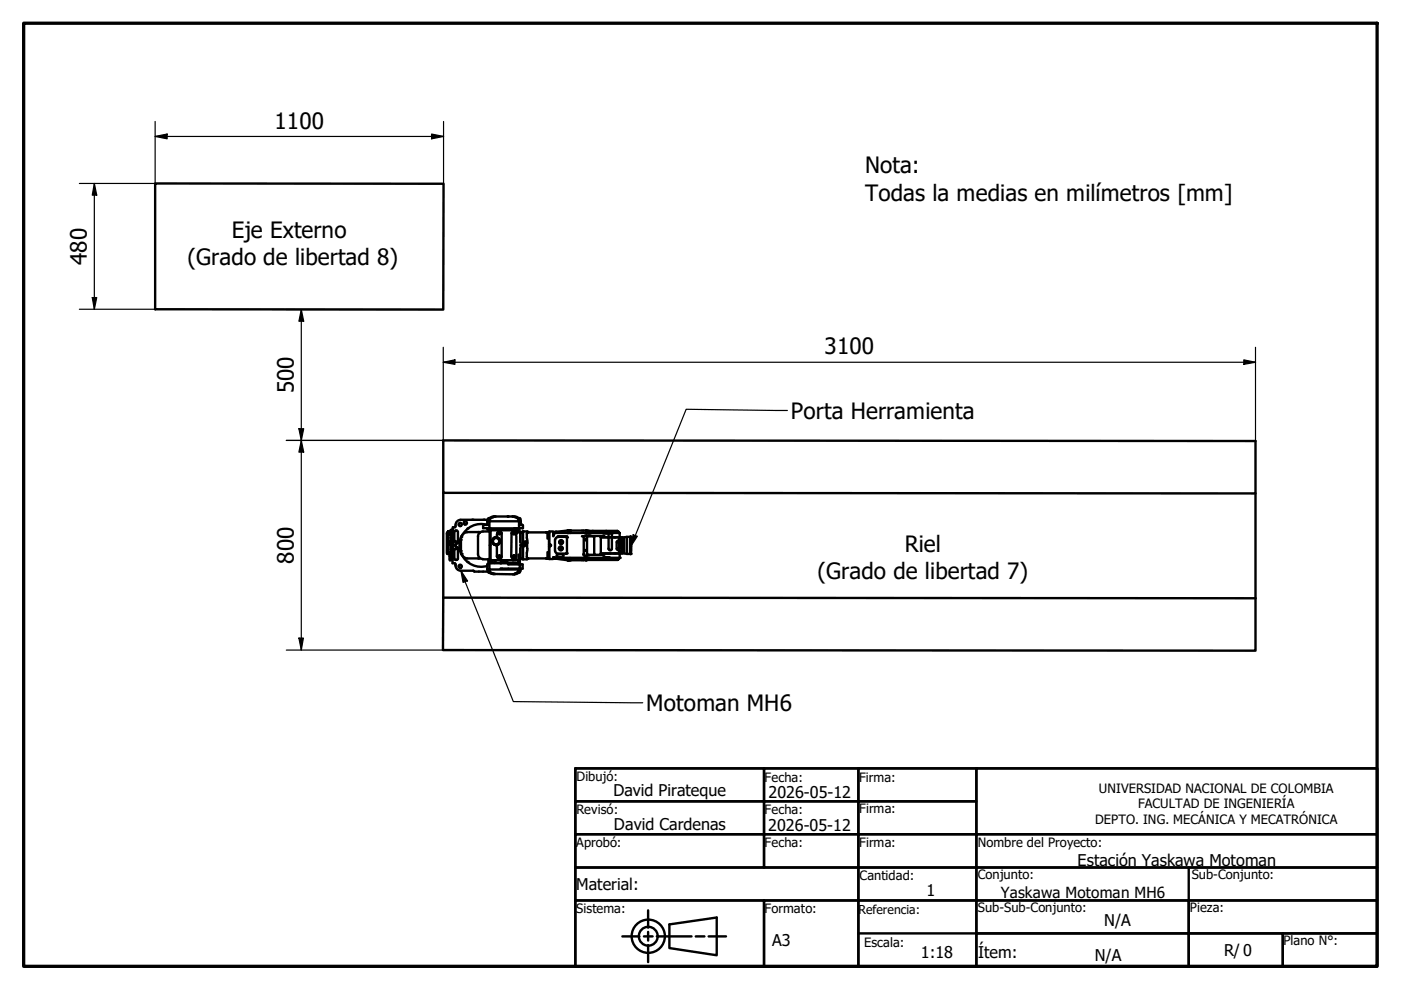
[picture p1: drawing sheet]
<svg xmlns="http://www.w3.org/2000/svg" width="297mm" height="210mm" viewBox="0 0 297 210" stroke-linecap="round" stroke-linejoin="round" font-family="sans-serif">
<!-- layer: Visible (ISO) -->
<g fill="none" stroke="#000" stroke-width=".51">
<path d="M32.9 38.9l61.1 .1v26.6h-61.1zM94 93.4l172.2 .1v11.1l-172.2-.1zM94 104.5v22.2M94.9 112.8h.1v.4M94.9 112.9v4.5M94.9 113h-.2v4.3h.2M94.9 112.9h.1M95 113.2v4.2h.4M95 113.2v4.2M95 112.6h.4h-.4l.4 .1M95 112.7h.4M95.1 115.2l.1 .3h.7"/>
<path d="M95.1 114.9v.1M95.2 112.7v.1M95.3 112.7v.1M95.4 112.7v.7M95.4 112.8h-.4v.4M95.4 118.3v.5M95.4 117v.4M95.4 117.4v.5M95.4 112.6v.1M95.4 113h.6M95.4 117.4h.5M95.4 118.3h.5"/>
<path d="M95.5 114.8l-.4 .1M95.5 115.5v1.1h.4M95.7 113.4v.6M95.7 116.6v.4M95.9 116.6v.4h-.5v1.8h.5M95.9 113.9v1.2v-1.2M95.9 116.6v-1.2v1.2M95.9 114h-.4v1h.4M95.9 113.9h.1M95.9 115.1h.1M95.9 115.4h.1M95.9 116.6h.1"/>
<path d="M95.9 117.9h-.5v.4M95.9 112.4v.2M95.9 113.4v.5M95.9 115.1v.3M96 112.6h-.6v.8h.6M96 112.3h-.3v.3M96.3 118.4l.3 .3M96.3 118.5v-2l.2-.1h.5l.1 .1v2M96.4 119.5l.2 .1a1.16 1.16 0 0 0 1.1 1.4M96.5 111.8h-.5l-.1 7.1v.5h.6M96.5 115.4v.4M96.6 115.8l.2 .2"/>
<path d="M96.6 111.4l-.2 .4M96.6 118.7h.2M96.6 112.5h.2M96.6 112.5l-.3 .3 .1 2h.6l.1-.1v-1.9l-.3-.3M96.7 115.2h.1M96.7 115.3l-.1 .1M96.8 115.9l.3 .2M97 116.1l.3 .3M97.1 115.1l-.5 .4 .2 .5M97.1 118.4l-.3 .3M97.3 114.9l-.3 .2M97.7 110.2a1.11 1.11 0 0 0-1.1 1.1"/>
<path d="M97.7 110.2h2.8M97.8 113.8l-.5 1.1v1.5l.6 1M97.8 117.4l.1 .2M97.8 117.4h.1M97.9 117.5a4.5 4.5 0 0 0 5.4 2.5M97.9 113.6l-.2 .7v2.6l.1 .5M100.1 110.2h2.6M101.3 113.7v3.8M101.3 117.5a1.05 1.05 0 0 0 1.1 1M101.4 112.8l-2.5 .1a1.47 1.47 0 0 0-1.2 1.6v2.6a1.56 1.56 0 0 0 1.4 1.3h2.7M101.4 112.8l.3 .1M101.4 112.8h.4"/>
<path d="M101.5 112.8l.2 .1M101.7 118.3l-.3 .1M101.7 118.3l-.2 .1M102.4 112.7h1.3M102.4 118.6h1.3M102.4 112.7a1.05 1.05 0 0 0-1.1 1M102.4 111.5v.5h1.4M102.4 110.2h1M102.6 111.3h1M102.6 111.3l-.1 .1M103.3 111.3a4.5 4.5 0 0 0-5.4 2.5M103.3 112.3h.5"/>
<path d="M103.3 112h.5M103.3 110.6v.6l-.1 .1M103.3 119.7v1M103.4 110.5h7M103.4 110.5v.1M103.4 110.1v.4M103.4 110.4v.1M103.5 118.6l.2 .6M103.6 119.4l-.3 .3M103.6 109.9l-.2 .2M103.7 112l.1 .2M103.7 119.2h.1"/>
<path d="M103.7 118.6l.1 .1M103.8 112.7v-.1l-.1 .1M103.8 110.5v1.5M103.8 112.1v.4M103.8 118.8l-.2 .8M103.8 115.6v3.2h.2M103.8 110.1v.4M103.8 118.8v.6M103.8 110.4v.1M103.9 110.1v.4M104 118.8l.1 .1M104 109.9l-.2 .3"/>
<path d="M104 118.8h4.8M104 112.4v7h2.4M104 112.5h-.2v3.1h.2M104.1 119h.2v.4M104.1 119l.1 .4M104.6 109.5h4.5M104.7 109.5l-1.1 .4M104.8 119.4v-.4h.2l-.1 .4M105 119h.1M105.1 109.5l-1.1 .4M105.1 118.8l-.1 .1M105.4 113.9a.86 .86 0 0 1 .6 .8 .86 .86 0 0 1-.7 .9"/>
<path d="M105.4 113.1l-.1 .8a.87 .87 0 0 0-1 .8 .87 .87 0 0 0 1 .9l.1 2.5M106.1 118.8l.2 .1M106.2 119.2l.2 .2M106.2 119h1.4M106.3 119h.1M106.3 113a.48 .48 0 0 0-.4-.4 .48 .48 0 0 0-.5 .4M106.4 113v5a.48 .48 0 0 1-.4 .4 .48 .48 0 0 1-.5-.2M106.4 119.4h3.4M107.4 119h.1M107.6 119.2l-.2 .2M107.6 118.8l-.2 .1M107.7 109.5h.2"/>
<path d="M107.8 119.4h-4v1.3M108.7 109.5l1 .4M109 112v.1M109 119.4h.1M109.1 109.5l1.1 .4M109.2 112v.1M109.2 119.4h.1M109.2 118.8h1M109.3 112.6l1 .2M109.4 119.4h.1M109.4 118v-4.6a.52 .52 0 0 0-.4-.8 .52 .52 0 0 0-.5 .7l-.1 4.7a.51 .51 0 0 0 .5 .4 .51 .51 0 0 0 .5-.4M109.4 118.5l-.7 .3"/>
<path d="M109.4 112.7l.2 .1M109.5 112.9h.7M109.7 109.9l.2 .2M109.9 112.1h-5.9v.3h4.8l.6 .4M109.9 119.3l.1 .1M109.9 110.1v.3M109.9 117.6v1.1M109.9 112.2v.5M109.9 118.8v.4M109.9 119.3l-.1 .1M110 110.5v.1M110 119.4v.3"/>
<path d="M110 111.3h.7l.2 .1v.6h-.9M110 110.6v1.4h-6.2M110 110.7h.1M110.1 112l-.2 .2-.1-.1M110.1 112.9l.2 .1v2M110.1 119.4l.3 .2M110.2 119l-.3 .2M110.2 119.4h-2.4v.3h3v.9h-4.7M110.2 109.9l.2 .2M110.2 112l-1 .1M110.2 118.8v.2M110.2 119.7v.9"/>
<path d="M110.3 116.2v2.5M110.3 110.1v.4M110.3 118.6l-.2 .2M110.3 112h-.1M110.4 110.4v.1M110.4 112.7l.1 .1M110.4 110.5v.8M110.4 115.5l-.1 .1 .1 .2M110.4 115.8h.4M110.5 118.4l-.2 .2M110.5 112.9h.3v5.5h-.3M110.8 115.5h-.4"/>
<path d="M110.9 112.7v2.8h.4v.3h-.4v2.8M110.9 112.7h.9v.1l-.1 .3 .1 1.9M110.9 112.7v5.9M111.8 115a.29 .29 0 0 0-.5-.1 .29 .29 0 0 0 0 .4 .29 .29 0 0 0 .5-.1l-.1 2.9 .1 .4v.1h-.9M111.8 115v.2M111.8 112.8h.1M111.8 118.5h.1M111.9 112.8l.1 .1M111.9 112.9h4.1M115.8 112.9h.3M115.8 118.4h.6M116 118.4h-4.2"/>
<path d="M116.1 112.9v1.3M116.1 117.1v1.2M116.1 118.4h.1M116.1 112.9h.3M116.2 112.9h-.1M116.4 115.5h.1M116.4 115.8h.1M116.5 112.7v2.8h.2M116.7 115.5l.1 .1-.1 .2M117.3 113h3.1M117.3 113.1v.6v-1h-.9v5.8l.1-2.7h.2M117.3 118.1v.2h7.5"/>
<path d="M117.3 118.3h.1M117.3 113.1h.3M117.3 113v.1M117.4 112.9l-.1 .1M117.5 118.4l3.3 .4M117.6 118.1h-.3v.4h-.8M117.7 114.4v2.5M117.7 116.8l.1 .3 .5 .3h1.8M117.8 118.4l.1 .1M117.8 118.3v.1M117.9 112.8l-.1 .2M118.2 117.5l1.2 .1"/>
<path d="M118.2 117.6l-.2 .5h1.4v-.5M118.2 113.8h1.9l.1 .2M118.2 113.7h2.1M118.3 113.9l-.5 .3-.1 .2M120 113.9l.2 .1M120.1 117.3v.1M120.2 114v3.2l-.2 .2M120.3 112.9l.1 .1M120.4 113h3.9M120.8 118.8h.1M120.8 118.8h.3M120.8 112.9v.1"/>
<path d="M120.8 118.3h.1M121.1 112.5l-3.6 .4M121.1 112.5h2.6M123.4 113.7h.4M123.7 112.5l7.2 .1 .4 .3M123.8 117.6a.35 .35 0 0 0 .5 .3M123.8 113.7h.7v4l-.2 .2M123.8 113.7l-.1 3.9M124.1 113.1h1.1M124.3 112.9v.1M124.3 113h.4M124.3 113.6h3.8"/>
<path d="M124.3 118.3v.1M124.5 117.5l.1 .1h3.5M124.5 113.7h1.5M124.5 117.6h.1M124.5 117.4v.1M124.8 113h6.6M124.8 118.3h6.6M126 117.4l.3 .2M126 113.7v3.6M126.1 113.7l-.1 .1M127.2 113.7l.2 .2M127.4 117.4h4v.9"/>
<path d="M127.4 117.4h.1M127.4 117.4l-.2 .2M127.9 113.1h2M127.9 118.1h1.3M128.5 112.9v.1M128.5 118.3h.1M128.9 118.3h.1M129 116.3v.1M129 113.1v.8M129 116.4l.3 .3 .4-.3M129 114v2.3M129.7 114v2.4"/>
<path d="M129.7 113.1v.8M130.7 115v1.3l.3 .3M131 114.7l-.3 .2M131.1 116.6h.2M131.1 114.7h.2M131.3 112.9l.1 .1M131.3 114h-3.9v3.3h4.2M131.3 114v3.3M131.3 114h1M131.4 118.3l-.5 .4-9.8 .1M131.4 113v.9l-4-.1M131.6 114v2.3h.3"/>
<path d="M131.6 117.3h.3M131.9 116.8v.5M131.9 116.8v-2.8v3.3M131.9 117.3l1 .1M131.9 116.8h-.3v.5M132.3 114v3.3M132.9 117.4h.7M132.9 113.8v3.6M133.6 113.8v3.6v-3.6M133.6 113.8l-1.3 .2M133.6 114h.1M133.6 117.3h.1"/>
<path d="M133.6 113.9v3.5M133.7 113.8v3.6v-3.6M133.7 117.4h.1M133.7 113.8h.1M133.7 115.4v.5M133.7 113.8v2.1M133.7 115.9v1.5M133.7 113.8l.1 1.6M133.8 115.9l-.1 1.5M133.8 114.5v2.3M266.2 104.6v22.2M94 126.7l-.1 11.1 172.3 .2v-11.2"/>
<path d="M94 126.7l172.2 .1M97.7 121h2.7l.1 .1M100.5 121.1l.1 .1M100.6 121.2h2.8M103.3 120.7h.1M103.4 121.1v.1M103.4 120.8l.2 .6M103.5 120.7l.2 .7M103.6 121.4l.6 .2M103.8 121.4l.7 .3M103.8 120.7l.1 .6 .7 .3M104.2 121.6l.5 .1"/>
<path d="M104.6 121.6l.5 .1M109.1 121.7l-.4 .1M109.5 121.7h-4.9M109.7 121.4l-.6 .2M109.9 121.1l-.6 .5M109.9 121.1v-.3v.3M110 120.7l-.1 .1M110 120.7v.1M110 120.6v.1M110.2 121.4l-.7 .2M110.3 120.8l-.2 .6M110.4 120.7l-7 .1"/>
<path d="M110.4 120.6v.2"/>
<circle cx="95.3" cy="115.1" r=".22"/>
<circle cx="97.6" cy="111.2" r=".35"/>
<circle cx="98.6" cy="110.9" r=".35"/>
<circle cx="105.2" cy="114.7" r=".67"/>
<circle cx="105.2" cy="114.7" r=".79"/>
<circle cx="105.9" cy="118" r=".22"/>
<circle cx="105.9" cy="113.1" r=".22"/>
<circle cx="108.9" cy="118" r=".22"/>
<circle cx="108.9" cy="113.1" r=".22"/>
<circle cx="118.9" cy="116.3" r=".35"/>
<circle cx="118.9" cy="116.3" r=".41"/>
<circle cx="119" cy="114.9" r=".35"/>
<circle cx="119" cy="114.9" r=".41"/>
<circle cx="124.1" cy="116.7" r=".1"/>
<circle cx="124.1" cy="114.5" r=".1"/>
<circle cx="131" cy="116.3" r=".1"/>
<circle cx="131" cy="114.9" r=".1"/>
<circle cx="97.6" cy="120.1" r=".35"/>
</g>
<g fill="#000">
<circle cx="95.9" cy="113.9" r=".25"/>
<circle cx="95.9" cy="115.1" r=".25"/>
<circle cx="95.9" cy="115.4" r=".25"/>
<circle cx="97" cy="114.8" r=".25"/>
<circle cx="97.7" cy="114.5" r=".25"/>
<circle cx="97.7" cy="116.8" r=".25"/>
<circle cx="97.8" cy="113.8" r=".25"/>
<circle cx="97.8" cy="117.4" r=".25"/>
<circle cx="97.9" cy="117.4" r=".25"/>
<circle cx="99.1" cy="119.2" r=".25"/>
<circle cx="99.1" cy="112" r=".25"/>
<circle cx="103.3" cy="112" r=".25"/>
<circle cx="103.5" cy="118.5" r=".25"/>
<circle cx="103.7" cy="119.2" r=".25"/>
<circle cx="103.8" cy="112" r=".25"/>
<circle cx="103.8" cy="112.1" r=".25"/>
<circle cx="103.8" cy="118.7" r=".25"/>
<circle cx="103.8" cy="112.6" r=".25"/>
<circle cx="107.8" cy="119.4" r=".25"/>
<circle cx="108.9" cy="118.8" r=".25"/>
<circle cx="109.2" cy="112.4" r=".25"/>
<circle cx="109.2" cy="112.6" r=".25"/>
<circle cx="109.2" cy="112.7" r=".25"/>
<circle cx="109.2" cy="118.7" r=".25"/>
<circle cx="109.3" cy="118.3" r=".25"/>
<circle cx="109.3" cy="112.7" r=".25"/>
<circle cx="109.4" cy="113.1" r=".25"/>
<circle cx="109.9" cy="119.3" r=".25"/>
<circle cx="110.2" cy="112" r=".25"/>
<circle cx="110.3" cy="113" r=".25"/>
<circle cx="110.3" cy="111.3" r=".25"/>
<circle cx="110.9" cy="112.7" r=".25"/>
<circle cx="111.8" cy="112.7" r=".25"/>
<circle cx="111.8" cy="118.5" r=".25"/>
<circle cx="111.8" cy="112.8" r=".25"/>
<circle cx="115.8" cy="112.9" r=".25"/>
<circle cx="115.8" cy="118.4" r=".25"/>
<circle cx="116.1" cy="112.9" r=".25"/>
<circle cx="116.1" cy="118.4" r=".25"/>
<circle cx="117.3" cy="118.3" r=".25"/>
<circle cx="117.3" cy="113" r=".25"/>
<circle cx="117.4" cy="112.9" r=".25"/>
<circle cx="117.4" cy="118.3" r=".25"/>
<circle cx="117.5" cy="118.5" r=".25"/>
<circle cx="117.5" cy="112.8" r=".25"/>
<circle cx="117.7" cy="118.5" r=".25"/>
<circle cx="117.8" cy="113" r=".25"/>
<circle cx="117.9" cy="112.8" r=".25"/>
<circle cx="120.1" cy="117.3" r=".25"/>
<circle cx="120.2" cy="114" r=".25"/>
<circle cx="120.3" cy="112.9" r=".25"/>
<circle cx="120.3" cy="118.8" r=".25"/>
<circle cx="120.3" cy="112.5" r=".25"/>
<circle cx="120.4" cy="118.8" r=".25"/>
<circle cx="120.4" cy="113" r=".25"/>
<circle cx="120.5" cy="112.5" r=".25"/>
<circle cx="120.5" cy="118.8" r=".25"/>
<circle cx="120.7" cy="112.5" r=".25"/>
<circle cx="120.7" cy="118.8" r=".25"/>
<circle cx="120.8" cy="112.5" r=".25"/>
<circle cx="120.8" cy="118.3" r=".25"/>
<circle cx="120.8" cy="112.9" r=".25"/>
<circle cx="120.8" cy="118.8" r=".25"/>
<circle cx="123.7" cy="117.6" r=".25"/>
<circle cx="124.2" cy="112.5" r=".25"/>
<circle cx="124.2" cy="118.8" r=".25"/>
<circle cx="124.3" cy="118.3" r=".25"/>
<circle cx="124.3" cy="113" r=".25"/>
<circle cx="124.3" cy="112.9" r=".25"/>
<circle cx="124.3" cy="118.4" r=".25"/>
<circle cx="124.5" cy="113.7" r=".25"/>
<circle cx="124.6" cy="117.6" r=".25"/>
<circle cx="124.7" cy="113" r=".25"/>
<circle cx="124.7" cy="118.3" r=".25"/>
<circle cx="124.7" cy="112.6" r=".25"/>
<circle cx="128.5" cy="118.3" r=".25"/>
<circle cx="128.5" cy="112.9" r=".25"/>
<circle cx="128.5" cy="113" r=".25"/>
<circle cx="128.9" cy="118.3" r=".25"/>
<circle cx="129" cy="118.3" r=".25"/>
<circle cx="129" cy="113" r=".25"/>
<circle cx="131.3" cy="118.3" r=".25"/>
<circle cx="131.3" cy="112.9" r=".25"/>
<circle cx="131.4" cy="113" r=".25"/>
<circle cx="131.4" cy="118.3" r=".25"/>
<circle cx="131.9" cy="116.3" r=".25"/>
<circle cx="131.9" cy="115" r=".25"/>
<circle cx="133.6" cy="117.4" r=".25"/>
<circle cx="133.6" cy="113.8" r=".25"/>
<circle cx="133.7" cy="113.8" r=".25"/>
<circle cx="133.7" cy="117.4" r=".25"/>
<circle cx="103.4" cy="120.7" r=".25"/>
<circle cx="103.4" cy="121.1" r=".25"/>
<circle cx="104.6" cy="121.7" r=".25"/>
<circle cx="109.3" cy="121.6" r=".25"/>
</g>
<!-- layer: Borde (ISO) -->
<path d="M5 4.9h287v200h-287z" fill="none" stroke="#000" stroke-width=".7"/>
<g fill="none" stroke="#000" stroke-width=".51">
<path d="M122 162.9h40v7h-40zM122 169.9h40v7h-40zM122 176.9h40v7h-40zM122 162.9h170v42h-170zM162 176.9h20v7h-20zM162 169.9h20v7h-20zM162 162.9h20v7h-20zM182 176.9h25v7h-25zM182 169.9h25v7h-25zM182 162.9h25v7h-25zM207 176.9h85v7h-85zM207 162.9h85v14h-85z"/>
<path d="M122 183.9h60v7h-60zM122 190.9h40v14h-40zM132 198.5h3.6M136.5 198.5h1.9M137.4 193v3.7M137.4 197.6v1.8M139.3 198.5h7.3M141.9 196l10.1-1.5v8l-10.1-1.5zM147.5 198.5h1.9M150.2 198.5h3.7M162 190.9h20v14h-20zM182 190.9h25v14h-25z"/>
<path d="M182 183.9h25v7h-25zM182 197.9h25M207 197.9h45v7h-45zM207 190.9h45v7h-45zM207 183.9h85v7h-85zM252 197.9h20v7h-20zM252 190.9h40v7h-40zM252 183.9v7M272 197.9h20v7h-20zM137.4 200.4v3.6"/>
<circle cx="137.4" cy="198.5" r="3.5"/>
<circle cx="137.4" cy="198.5" r="2"/>
</g>
<!-- layer: Cota (ISO) -->
<g fill="none" stroke="#000" stroke-width=".25">
<path d="M20 38.9l.5 2.5h-.9zM20 38.9v26.7M32.9 28.9l2.5-.5v1zM32.9 28.9h61.1M32.9 25.8v13.1h-16.1M91.5 28.4l2.5 .5-2.5 .5zM94 25.8v13.2M16.8 65.6h16.1M19.6 63.1h.9l-.5 2.5zM60.7 65.6h33.3M63.9 65.6l.5 2.5h-1zM63.9 65.6v72.2"/>
<path d="M94 76.8l2.5-.5v1zM94 73.6v19.8h-33.3M94 76.8h172.2M263.7 76.3l2.5 .5-2.5 .5zM266.2 73.6v19.9M63.4 90.9h1l-.5 2.5zM63.9 93.4l.5 2.5h-1zM60.7 137.8h33.2M63.4 135.3h.9l-.4 2.5z"/>
</g>
<path d="M32.9 28.9l2.5-.5v1zM91.5 28.4l2.5 .5-2.5 .5zM20 38.9l.5 2.5h-.9zM19.6 63.1h.9l-.5 2.5zM63.9 65.6l.5 2.5h-1zM94 76.8l2.5-.5v1zM263.7 76.3l2.5 .5-2.5 .5zM63.4 90.9h1l-.5 2.5zM63.9 93.4l.5 2.5h-1zM63.4 135.3h.9l-.4 2.5z" fill="#000"/>
<path d="M166.9 87l-21.4-.2-11.8 29.1M134.2 113.4l.9 .3-1.4 2.2zM97.7 121l1.4 2.2-.9 .3zM97.7 121l11.1 27.8 27.5 .2" fill="none" stroke="#000" stroke-width=".25"/>
<path d="M134.2 113.4l.9 .3-1.4 2.2zM97.7 121l1.4 2.2-.9 .3z" fill="#000"/>
<g font-size="4.8">
<text x="58.2" y="27.3">1100</text>
<text x="183.5" y="36.7">Nota:</text>
<text x="183.5" y="42.5">Todas la medias en milímetros [mm]</text>
<text x="49.1" y="50.5">Eje Externo</text>
<text x="18.4" y="56.2" transform="rotate(-90 18.4 56.2)">480</text>
<text x="39.8" y="56.2">(Grado de libertad 8)</text>
<text x="174.8" y="75.2">3100</text>
<text x="62.3" y="83.4" transform="rotate(-90 62.3 83.4)">500</text>
<text x="167.7" y="88.7">Porta Herramienta</text>
<text x="62.3" y="119.5" transform="rotate(-90 62.3 119.5)">800</text>
<text x="191.8" y="117.1">Riel</text>
<text x="173.3" y="122.8">(Grado de libertad 7)</text>
<text x="137" y="150.7">Motoman MH6</text>
</g>
<g font-size="3.4">
<text x="130" y="168.8">David Pirateque</text>
<text x="162.9" y="169.1">2026-05-12</text>
<text x="130.2" y="175.9">David Cardenas</text>
<text x="162.9" y="176.2">2026-05-12</text>
<text x="228.5" y="183.6">Estación Yaskawa Motoman</text>
<text x="122.2" y="188.7">Material:</text>
<text x="196.5" y="190">1</text>
<text x="234.1" y="196.3">N/A</text>
<text x="163.7" y="200.5">A3</text>
<text x="195.3" y="203.2">1:18</text>
<text x="207.4" y="203.2">Ítem:</text>
<text x="232.1" y="203.8">N/A</text>
<text x="259.5" y="202.7">R/ 0</text>
</g>
<text font-size="3.2" x="212.2" y="190.4">Yaskawa Motoman MH6</text>
<g font-size="2.7">
<text x="122.2" y="165.5">Dibujó:</text>
<text x="162.1" y="165.7">Fecha:</text>
<text x="182.2" y="165.7">Firma:</text>
<text x="122.2" y="172.6">Revisó:</text>
<text x="162.1" y="172.5">Fecha:</text>
<text x="182.2" y="172.4">Firma:</text>
<text x="233" y="168.1">UNIVERSIDAD NACIONAL DE COLOMBIA</text>
<text x="241.3" y="171.4">FACULTAD DE INGENIERÍA</text>
<text x="122.2" y="179.5">Aprobó:</text>
<text x="162.1" y="179.7">Fecha:</text>
<text x="182.2" y="179.6">Firma:</text>
<text x="207.3" y="179.6">Nombre del Proyecto:</text>
<text x="232.2" y="174.7">DEPTO. ING. MECÁNICA Y MECATRÓNICA</text>
<text x="182.2" y="186.7">Cantidad:</text>
<text x="207.3" y="186.4">Conjunto:</text>
<text x="252.7" y="186.5">Sub-Conjunto:</text>
<text x="122.2" y="193.6">Sistema:</text>
<text x="162.1" y="193.6">Formato:</text>
<text x="207.3" y="193.4">Sub-Sub-Conjunto:</text>
<text x="252.3" y="193.4">Pieza:</text>
<text x="183.2" y="200.7">Escala:</text>
<text x="272.1" y="200.4">Plano N°:</text>
</g>
<text font-size="2.6" x="182" y="193.8">Referencia:</text>
</svg>
